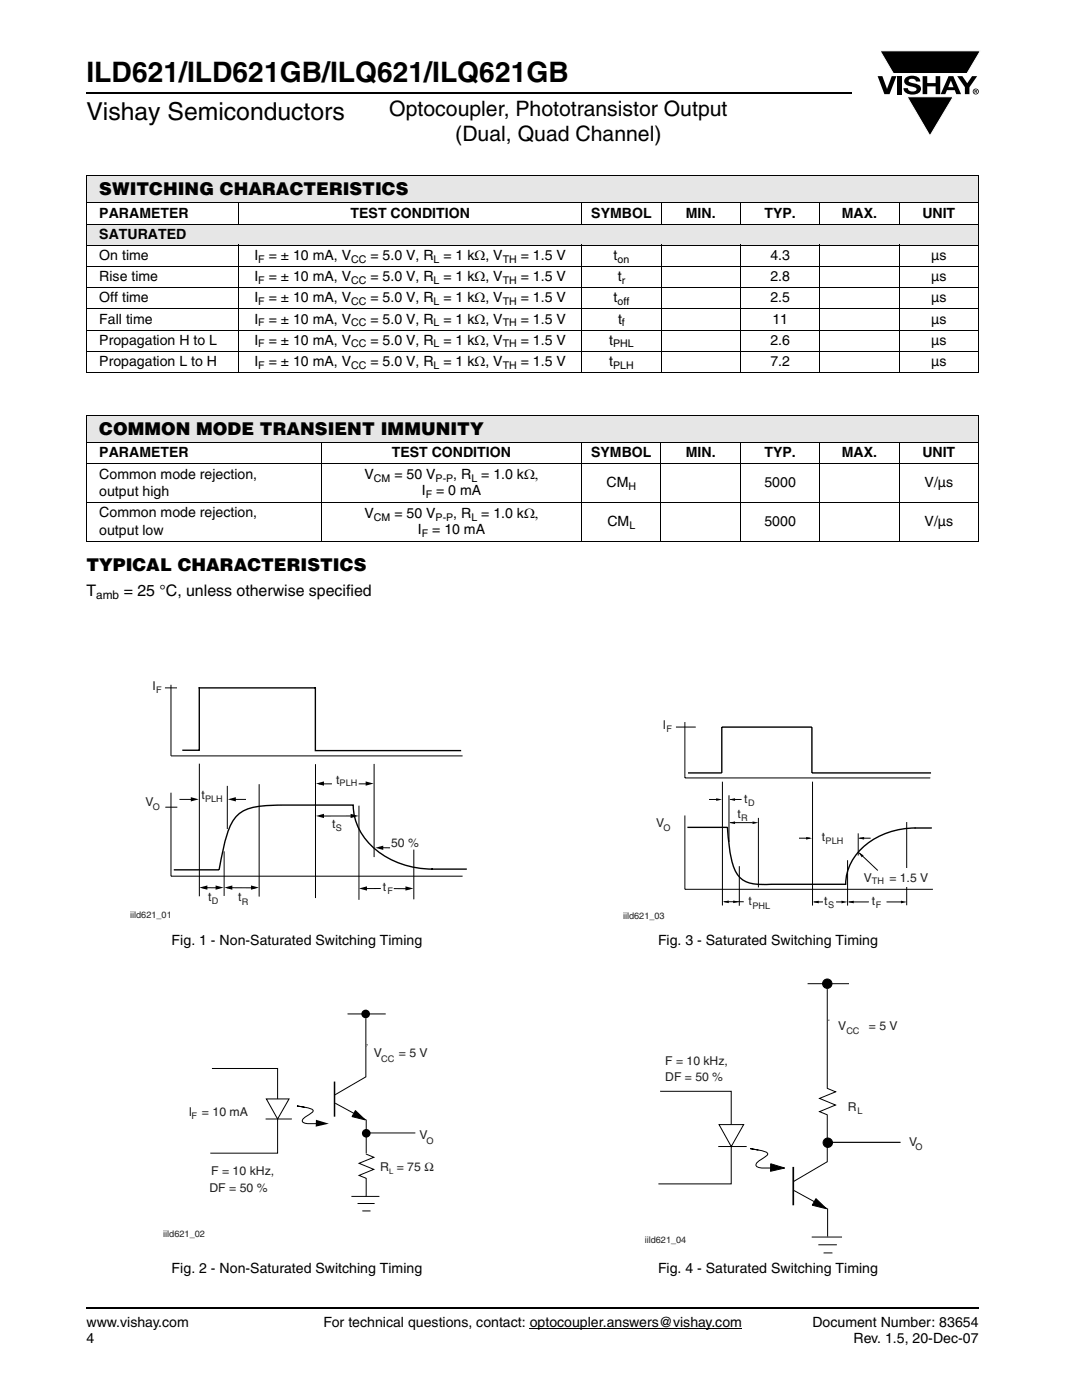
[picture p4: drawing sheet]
<svg xmlns="http://www.w3.org/2000/svg" width="216mm" height="279mm" viewBox="0 0 216 279" stroke-linecap="round" stroke-linejoin="round" font-family="sans-serif">
<path d="M105.7 265.1h42.4" fill="none" stroke="#000" stroke-width=".2"/>
<path d="M17.3 261h178" fill="none" stroke="#000" stroke-width=".36"/>
<path d="M175.1 10.1h20.7v17.2h-20.7z" fill="#fff"/>
<g fill="#000">
<path d="M175.1 15.2h1l.9 2.5 .9-2.5h1l-1.4 3.6h-1zM175.6 10.1h20l-2.7 4.6h-14.6zM179 15.2h.9v3.6h-.9zM180.8 15.5a2.1 2.1 0 0 1 2.7 .3l.1 .5h-.8a.79 .79 0 0 0-.7-.6 .79 .79 0 0 0-.8 .4l.2 .3 1 .3a1.08 1.08 0 0 1 1.3 1 1.08 1.08 0 0 1-1.1 1.1 1.73 1.73 0 0 1-2.4-1.2h.9a.96 .96 0 0 0 .8 .7 .96 .96 0 0 0 .9-.5 1.31 1.31 0 0 0-1.2-.6 1.03 1.03 0 0 1-1.1-.5 1.03 1.03 0 0 1 .2-1.2zM184.1 15.2h.9v1.4h1.7v-1.4h.9v3.6h-.9v-1.6h-1.7v1.6h-.9zM181 19.3h9.2l-4.6 7.8zM191 15.2h1l1 1.4 1-1.4h1l-1.6 2.2v1.4h-.9v-1.4z"/>
<path d="M189.7 16.1l-.5 1.3h1.1zM189.3 15.2h.9l1.6 3.6h-1l-.3-.8h-1.5l-.4 .8h-.9z"/>
<path d="M194.6 18v.2h.2v-.1zM194.5 17.9l.4 .1 .1 .1-.2 .2 .2 .3-.3-.3-.1 .3h-.1zM194.2 18.3a.5 .5 0 0 0 1 0 .5 .5 0 0 0-1 0zM194.1 18.3a.6 .6 0 0 1 1.2 0 .6 .6 0 0 1-1.2 0z"/>
</g>
<path d="M175.6 10.1h20l-2.7 4.6h-14.6zM181 19.3h9.2l-4.6 7.8z" fill="none" stroke="#fff" stroke-width=".2"/>
<path d="M17.3 18.6h152.7" fill="none" stroke="#000" stroke-width=".36"/>
<g fill="#e6e6e6">
<path d="M17.3 44.7h178v4.3h-178z"/>
<path d="M17.3 35h178v5.5h-178z"/>
</g>
<g fill="#fff">
<path d="M17.3 40.5h30.3v4.2h-30.3z"/>
<path d="M47.6 40.5h68.5v4.2h-68.5z"/>
<path d="M116.1 40.5h15.8v4.2h-15.8z"/>
<path d="M131.9 40.5h15.9v4.2h-15.9z"/>
<path d="M147.8 40.5h15.8v4.2h-15.8z"/>
<path d="M163.6 40.5h15.8v4.2h-15.8z"/>
<path d="M179.4 40.5h15.9v4.2h-15.9z"/>
</g>
<g fill="none" stroke="#000" stroke-width=".2">
<path d="M17.2 35h178.1M17.3 35.1v39.2M195.3 35.1v39.2M17.2 40.5h178.1M17.2 44.7h178.1M17.2 49h178.1M17.2 53.2h178.1M17.2 57.4h178.1M47.6 40.4v4.4M47.6 48.9v25.5M116.1 40.4v4.4M116.1 48.9v25.5"/>
<path d="M131.9 40.4v4.4M131.9 48.9v25.5M147.8 40.4v4.4M147.8 48.9v25.5M163.6 40.4v4.4M163.6 48.9v25.5M179.4 40.4v4.4M179.4 48.9v25.5M17.2 61.7h178.1M17.2 65.9h178.1M17.2 70.1h178.1M17.2 74.4h178.1"/>
</g>
<path d="M17.3 82.8h178v5.5h-178z" fill="#e6e6e6"/>
<g fill="#fff">
<path d="M17.3 88.3h46.8v4.3h-46.8z"/>
<path d="M64.1 88.3h52v4.3h-52z"/>
<path d="M116.1 88.3h15.8v4.3h-15.8z"/>
<path d="M131.9 88.3h15.8v4.3h-15.8z"/>
<path d="M147.7 88.3h15.9v4.3h-15.9z"/>
<path d="M163.6 88.3h15.8v4.3h-15.8z"/>
<path d="M179.4 88.3h15.9v4.3h-15.9z"/>
</g>
<g fill="none" stroke="#000" stroke-width=".2">
<path d="M17.2 82.8h178.1M17.2 88.3h178.1M17.2 92.6h178.1M17.3 82.9v25.1M64.1 88.2v20M116.1 88.2v20M131.9 88.2v20M147.7 88.2v20M163.6 88.2v20M179.4 88.2v20M195.3 82.9v25.1M17.2 100.3h178.1"/>
<path d="M17.2 108.1h178.1"/>
</g>
<path d="M26 135.6h67.2v47.9h-67.2z" fill="#fff"/>
<g fill="none" stroke="#000" stroke-width=".2">
<path d="M32.9 137.3h2.4M34.1 136.7v14.2h58.2M34.1 158.2v16.7h58.2M35.8 159.5h2.4M39.8 152.4v26.5M45.4 156.8v8.7M46.7 159.5h2.4M51.7 156.5v22.4M63 152.5v26.7M66.2 156.4h-2.6M73.2 156.4h-1.6M74.6 152.5v18.6"/>
<path d="M33 161.1h2.4M40.4 177.2h3.4M44.7 169.9v8.9M45.3 177.2h5.7M70.7 162.8l-6.4 .1M71.6 160.8v18.8M76 177.3h-3.7M76.2 169.2h1.6M78.6 177.3l3.1 .1M82.6 169.5v10"/>
</g>
<path d="M39.6 137.3h23.4M39.8 137.1v12.6h-3.4M62.9 137.2v12.6h29.1M86.1 173.5h7M86.4 173.5a16.5 16.5 0 0 1-14.5-7.6 10.7 10.7 0 0 1-1.4-5.2h-13.1a29.4 29.4 0 0 0-7.7 .7 6.5 6.5 0 0 0-4.3 4.8l-.8 3.2-.9 4.2h-9" fill="none" stroke="#000" stroke-width=".28"/>
<g fill="#000">
<path d="M38.1 159.1l1.6 .4-1.6 .4zM45.5 159.5l1.6-.4v.8zM63.1 156.4l1.5-.4v.8zM73 156l1.6 .4-1.6 .4zM39.8 177.1l1.6-.4v.9zM43 176.7l1.6 .4-1.6 .5zM44.8 177.1l1.6-.4v.9zM50.1 176.7l1.6 .4-1.6 .5zM63.1 162.8l1.5-.4v.9zM70 162.4l1.6 .4-1.6 .5zM71.6 177.3l1.6-.4v.8zM74.9 169.2l1.6-.4v.8z"/>
<path d="M80.9 176.9l1.6 .4-1.6 .4z"/>
</g>
<path d="M32.6 201.5h54v45.7h-54z" fill="#fff"/>
<path d="M42.3 213.2h13.1v16.9h-13.4M69.3 202.4h7.7M73.2 208.5h.1M60.8 221l-1.4-.3 .5 .1a4.2 4.2 0 0 1 2.6 .8 1.77 1.77 0 0 1-1.1 1 1.27 1.27 0 0 0-1 1.3 5.4 5.4 0 0 0 2.9 .3M66.9 220.2l6.2 3.3v6.7" fill="none" stroke="#000" stroke-width=".2"/>
<g fill="#000">
<path d="M63 223.5l2.6 .8-2.6 .6z"/>
<circle cx="73" cy="202.4" r=".86"/>
<circle cx="73.1" cy="226.2" r=".86"/>
</g>
<path d="M70.1 238.8h5.6z" fill="#fff"/>
<path d="M70.1 238.8h5.6" fill="none" stroke="#000" stroke-width=".2"/>
<path d="M71.3 240.2h3.4z" fill="#fff"/>
<path d="M71.3 240.2h3.4" fill="none" stroke="#000" stroke-width=".2"/>
<path d="M72.3 241.7h1.6z" fill="#fff"/>
<path d="M72.3 241.7h1.6" fill="none" stroke="#000" stroke-width=".2"/>
<path d="M66.8 215.9v7z" fill="#fff"/>
<path d="M66.7 215.9v7" fill="none" stroke="#000" stroke-width=".3"/>
<path d="M70.9 221.6l2 1.9-2.7-.7z" fill="#000"/>
<path d="M53 223.3h5.2M70.9 221.6l2 1.9-2.7-.7zM73 226.1h9.9" fill="none" stroke="#000" stroke-width=".2"/>
<path d="M53.1 219.3h4.6l-2.3 4z" fill="#fff"/>
<path d="M53.1 219.3h4.6l-2.3 4zM73 208.8v6.1l-6.3 3.6M73 203.2v5.6M73.1 230.3l1.5 .7-3 1.2 3 1.2-3 1.2 1.5 .6v3.6" fill="none" stroke="#000" stroke-width=".2"/>
<path d="M124.3 143.4h61.9v40.4h-61.9z" fill="#fff"/>
<g fill="none" stroke="#000" stroke-width=".2">
<path d="M134.9 145.1h3.9M136.7 144.1v11.2h48.9M141.5 159.6h2.2M144.2 156v24.7M145.5 158.7v9.4M145.7 159.6h2.3M162.1 156v24.7M136.7 162.7v14.8h49.5M144.4 180h4M145.7 164.2h4.5M147.5 172.9v7.9M151.3 163.2v13.9"/>
<path d="M159.4 167.3h2.2M162.4 180h1.8M166.8 180h1.2M169.1 171.7v9M169.4 180h4M171.2 166.3v4.4M171.4 167.3h2.3M171.5 170.2l3.7 3.5M176.9 180h3M180.9 164.1v16.6"/>
</g>
<path d="M137.3 154.3h6.7v-9.2h18v9.2h23.8M137.2 165.1h8a23.2 23.2 0 0 0 1.7 9 4.9 4.9 0 0 0 4.6 2.4h17.2a11.1 11.1 0 0 1 7-9.7 16.5 16.5 0 0 1 7-1.6M182.5 165.2h3.4" fill="none" stroke="#000" stroke-width=".28"/>
<g fill="#000">
<path d="M142.9 159.3l1.2 .3-1.2 .2zM145.5 159.6l1.2-.3v.5zM144.2 180l1.2-.3v.5zM146.3 179.7l1.2 .3-1.2 .2zM145.5 164.2l1.2-.3v.6zM150.2 163.9l1.2 .3-1.2 .3zM160.9 167l1.1 .3-1.1 .3zM162.2 180l1.2-.2v.5zM167.9 179.8l1.2 .2-1.2 .3zM169.2 180l1.2-.2v.5zM171.3 170.1l1 .6-.3 .4zM171.2 167.3l1.2-.3v.6z"/>
<path d="M179.8 179.8l1.2 .2-1.2 .3z"/>
</g>
<g fill="#fff">
<path d="M179.7 173.2h2.6v3.8h-2.6z"/>
<path d="M128.7 195.3h55.4v54.8h-55.4z"/>
</g>
<g fill="none" stroke="#000" stroke-width=".2">
<path d="M161.2 196.3h8.2M131.7 217.8h14.2v18.5h-14.5M165.3 203.6h.1M151.3 229.5l-1.4-.2 .5 .1a4.5 4.5 0 0 1 2.8 .8 1.93 1.93 0 0 1-1.2 1.1 1.39 1.39 0 0 0-1.1 1.4 5.8 5.8 0 0 0 3.2 .3M153.8 232.3l2.8 .8-2.9 .7zM158.4 237.6l6.7 3.7v5.6"/>
<circle cx="165.1" cy="196.3" r=".94"/>
<circle cx="165.2" cy="228.1" r=".94"/>
</g>
<g fill="#000">
<path d="M153.8 232.3l2.8 .8-2.9 .7z"/>
<circle cx="165.1" cy="196.3" r=".94"/>
<circle cx="165.2" cy="228.1" r=".94"/>
</g>
<path d="M162 246.9h6z" fill="#fff"/>
<path d="M162 246.9h6" fill="none" stroke="#000" stroke-width=".2"/>
<path d="M163.3 248.4h3.7z" fill="#fff"/>
<path d="M163.3 248.4h3.7" fill="none" stroke="#000" stroke-width=".2"/>
<path d="M164.3 250h1.8z" fill="#fff"/>
<path d="M164.3 250h1.8" fill="none" stroke="#000" stroke-width=".2"/>
<path d="M158.3 232.9v7.6z" fill="#fff"/>
<path d="M158.3 232.9v7.6" fill="none" stroke="#000" stroke-width=".34"/>
<path d="M162.8 239.2l2.1 2-2.8-.7z" fill="#000"/>
<path d="M143.3 228.8h5.7M162.8 239.2l2.1 2-2.8-.7z" fill="none" stroke="#000" stroke-width=".2"/>
<path d="M165.1 228h14.6" fill="none" stroke="#000" stroke-width=".23"/>
<path d="M143.5 224.4h4.9l-2.5 4.4z" fill="#fff"/>
<path d="M165.1 197.4v19.8l1.6 .7-3.2 1.3 3.2 1.3-3.2 1.4 1.6 .6v9.3l-6.8 4M143.5 224.4h4.9l-2.5 4.4z" fill="none" stroke="#000" stroke-width=".2"/>
<text font-size="5.6" x="17.3" y="16.4">ILD621/ILD621GB/ILQ621/ILQ621GB</text>
<text font-size="4.9" x="17.3" y="24">Vishay Semiconductors</text>
<g font-size="4.2">
<text x="77.7" y="23.1">Optocoupler, Phototransistor Output</text>
<text x="90.8" y="28.1">(Dual, Quad Channel)</text>
</g>
<g font-size="3.5">
<text x="19.8" y="38.9">SWITCHING CHARACTERISTICS</text>
<text x="19.8" y="86.8">COMMON MODE TRANSIENT IMMUNITY</text>
<text x="17.3" y="114">TYPICAL CHARACTERISTICS</text>
</g>
<g font-size="3.2">
<text x="17.3" y="119">T</text>
<text x="24.7" y="119">= 25 °C, unless otherwise specified</text>
</g>
<g font-size="2.8">
<text x="19.8" y="47.7">SATURATED</text>
<text x="19.8" y="43.4">PARAMETER</text>
<text x="69.9" y="43.4">TEST CONDITION</text>
<text x="118" y="43.4">SYMBOL</text>
<text x="136.9" y="43.4">MIN.</text>
<text x="152.5" y="43.4">TYP.</text>
<text x="168" y="43.4">MAX.</text>
<text x="184" y="43.4">UNIT</text>
<text x="19.8" y="51.9">On time</text>
<text x="50.8" y="51.9">I</text>
<text x="53.6" y="51.9">= ± 10 mA, V</text>
<text x="73.9" y="51.9">= 5.0 V, R = 1 kΩ, V</text>
<text x="103.9" y="51.9">= 1.5 V</text>
<text x="122.4" y="51.9">t</text>
<text x="153.7" y="51.9">4.3</text>
<text x="185.8" y="51.9">µs</text>
<text x="19.8" y="56.1">Rise time</text>
<text x="50.8" y="56.1">I</text>
<text x="53.6" y="56.1">= ± 10 mA, V</text>
<text x="73.9" y="56.1">= 5.0 V, R = 1 kΩ, V</text>
<text x="103.9" y="56.1">= 1.5 V</text>
<text x="123.3" y="56.1">t</text>
<text x="153.7" y="56.1">2.8</text>
<text x="185.8" y="56.1">µs</text>
<text x="19.8" y="60.4">Off time</text>
<text x="19.8" y="64.6">Fall time</text>
<text x="50.8" y="60.4">I</text>
<text x="50.8" y="64.6">I</text>
<text x="53.6" y="60.4">= ± 10 mA, V</text>
<text x="53.6" y="64.6">= ± 10 mA, V</text>
<text x="73.9" y="60.4">= 5.0 V, R = 1 kΩ, V</text>
<text x="73.9" y="64.6">= 5.0 V, R = 1 kΩ, V</text>
<text x="103.9" y="60.4">= 1.5 V</text>
<text x="103.9" y="64.6">= 1.5 V</text>
<text x="122.4" y="60.4">t</text>
<text x="123.3" y="64.6">t</text>
<text x="153.7" y="60.4">2.5</text>
<text x="154.1" y="64.6">11</text>
<text x="185.8" y="60.4">µs</text>
<text x="185.8" y="64.6">µs</text>
<text x="19.8" y="68.8">Propagation H to L</text>
<text x="50.8" y="68.8">I</text>
<text x="53.6" y="68.8">= ± 10 mA, V</text>
<text x="73.9" y="68.8">= 5.0 V, R = 1 kΩ, V</text>
<text x="103.9" y="68.8">= 1.5 V</text>
<text x="121.6" y="68.8">t</text>
<text x="153.7" y="68.8">2.6</text>
<text x="185.8" y="68.8">µs</text>
<text x="19.8" y="73.1">Propagation L to H</text>
<text x="50.8" y="73.1">I</text>
<text x="53.6" y="73.1">= ± 10 mA, V</text>
<text x="73.9" y="73.1">= 5.0 V, R = 1 kΩ, V</text>
<text x="103.9" y="73.1">= 1.5 V</text>
<text x="121.6" y="73.1">t</text>
<text x="153.7" y="73.1">7.2</text>
<text x="185.8" y="73.1">µs</text>
<text x="19.8" y="95.5">Common mode rejection,</text>
<text x="19.8" y="91.3">PARAMETER</text>
<text x="72.7" y="95.7">V</text>
<text x="78.2" y="91.3">TEST CONDITION</text>
<text x="78.7" y="95.7">= 50 V</text>
<text x="90.4" y="95.7">, R = 1.0 kΩ,</text>
<text x="117.9" y="91.3">SYMBOL</text>
<text x="136.8" y="91.3">MIN.</text>
<text x="152.5" y="91.3">TYP.</text>
<text x="168" y="91.3">MAX.</text>
<text x="184" y="91.3">UNIT</text>
<text x="19.8" y="99">output high</text>
<text x="84.2" y="98.8">I</text>
<text x="87" y="98.8">= 0 mA</text>
<text x="121" y="97.3">CM</text>
<text x="152.5" y="97.3">5000</text>
<text x="184.5" y="97.3">V/µs</text>
<text x="19.8" y="103.3">Common mode rejection,</text>
<text x="19.8" y="106.8">output low</text>
<text x="72.7" y="103.4">V</text>
<text x="78.7" y="103.4">= 50 V</text>
<text x="83.4" y="106.6">I</text>
<text x="86.2" y="106.6">= 10 mA</text>
<text x="90.4" y="103.4">, R = 1.0 kΩ,</text>
<text x="121.2" y="105">CM</text>
<text x="152.5" y="105">5000</text>
<text x="184.5" y="105">V/µs</text>
<text x="34.2" y="188.7">Fig. 1 - Non-Saturated Switching Timing</text>
<text x="131.3" y="188.7">Fig. 3 - Saturated Switching Timing</text>
<text x="34.2" y="254">Fig. 2 - Non-Saturated Switching Timing</text>
<text x="131.3" y="254">Fig. 4 - Saturated Switching Timing</text>
<text x="17.3" y="264.9">www.vishay.com</text>
<text x="17.3" y="268.1">4</text>
<text x="64.6" y="264.9">For technical questions, contact: optocoupler.answers@vishay.com</text>
<text x="162.1" y="264.9">Document Number: 83654</text>
<text x="170.3" y="268.1">Rev. 1.5, 20-Dec-07</text>
</g>
<text font-size="2.4" x="19.2" y="119.6">amb</text>
<g font-size="2.4" fill="#231f20">
<text x="30.4" y="137.6">I</text>
<text x="132.2" y="145.5">I</text>
<text x="29" y="160.9">V</text>
<text x="40.2" y="159.5">t</text>
<text x="67.1" y="156.4">t</text>
<text x="148.5" y="160.2">t</text>
<text x="66.3" y="165.3">t</text>
<text x="130.9" y="165.1">V</text>
<text x="147.1" y="163.2">t</text>
<text x="164" y="167.9">t</text>
<text x="78.1" y="169.1">50 %</text>
<text x="41.5" y="179.8">t</text>
<text x="47.5" y="179.8">t</text>
<text x="76.4" y="177.8">t</text>
<text x="172.3" y="176">V</text>
<text x="177.5" y="176">= 1.5</text>
<text x="183.6" y="176">V</text>
<text x="149.3" y="180.7">t</text>
<text x="164.4" y="180.7">t</text>
<text x="174" y="180.6">t</text>
<text x="167.2" y="205.6">V</text>
<text x="173.4" y="205.6">= 5 V</text>
<text x="74.6" y="211">V</text>
<text x="79.6" y="211">= 5 V</text>
<text x="132.7" y="212.6">F = 10 kHz,</text>
<text x="132.7" y="215.8">DF = 50 %</text>
<text x="169.2" y="221.6">R</text>
<text x="37.7" y="222.7">I</text>
<text x="40.3" y="222.7">= 10 mA</text>
<text x="83.7" y="227.4">V</text>
<text x="75.9" y="233.7">R = 75 Ω</text>
<text x="181.4" y="228.7">V</text>
<text x="41.8" y="237.9">DF = 50 %</text>
<text x="42.1" y="234.4">F = 10 kHz,</text>
</g>
<g font-size="2.1">
<text x="51.5" y="52.4">F</text>
<text x="70.1" y="52.4">CC</text>
<text x="86.5" y="52.4">L</text>
<text x="100.3" y="52.4">TH</text>
<text x="123.2" y="52.4">on</text>
<text x="51.5" y="56.6">F</text>
<text x="70.1" y="56.6">CC</text>
<text x="86.5" y="56.6">L</text>
<text x="100.3" y="56.6">TH</text>
<text x="124.1" y="56.6">r</text>
<text x="51.5" y="60.9">F</text>
<text x="51.5" y="65.1">F</text>
<text x="70.1" y="60.9">CC</text>
<text x="70.1" y="65.1">CC</text>
<text x="86.5" y="60.9">L</text>
<text x="86.5" y="65.1">L</text>
<text x="100.3" y="60.9">TH</text>
<text x="100.3" y="65.1">TH</text>
<text x="123.2" y="60.9">off</text>
<text x="124.1" y="65.1">f</text>
<text x="51.5" y="69.3">F</text>
<text x="70.1" y="69.3">CC</text>
<text x="86.5" y="69.3">L</text>
<text x="100.3" y="69.3">TH</text>
<text x="122.3" y="69.3">PHL</text>
<text x="51.5" y="73.6">F</text>
<text x="70.1" y="73.6">CC</text>
<text x="86.5" y="73.6">L</text>
<text x="100.3" y="73.6">TH</text>
<text x="122.3" y="73.6">PLH</text>
<text x="74.6" y="96.2">CM</text>
<text x="84.9" y="99.4">F</text>
<text x="86.9" y="96.2">P-P</text>
<text x="94.1" y="96.2">L</text>
<text x="125.4" y="97.8">H</text>
<text x="74.6" y="103.9">CM</text>
<text x="84.2" y="107.1">F</text>
<text x="86.9" y="103.9">P-P</text>
<text x="94.1" y="103.9">L</text>
<text x="125.6" y="105.5">L</text>
</g>
<g font-size="1.8" fill="#231f20">
<text x="31.2" y="138.4">F</text>
<text x="133" y="146.1">F</text>
<text x="30.5" y="161.6">O</text>
<text x="40.9" y="160.1">PLH</text>
<text x="67.8" y="157">PLH</text>
<text x="149.3" y="160.8">D</text>
<text x="67" y="165.8">S</text>
<text x="132.4" y="165.8">O</text>
<text x="147.9" y="163.8">R</text>
<text x="164.7" y="168.5">PLH</text>
<text x="77.3" y="178.4">F</text>
<text x="174" y="176.4">TH</text>
<text x="26" y="183.1">iild621_01</text>
<text x="42.3" y="180.5">D</text>
<text x="48.3" y="180.5">R</text>
<text x="124.3" y="183.4">iild621_03</text>
<text x="150.1" y="181.3">PHL</text>
<text x="165.2" y="181.3">S</text>
<text x="174.8" y="181.2">F</text>
<text x="168.9" y="206.4">CC</text>
<text x="76" y="211.9">CC</text>
<text x="38.2" y="223.3">F</text>
<text x="171.1" y="222.4">L</text>
<text x="85.1" y="228.4">O</text>
<text x="182.7" y="229.5">O</text>
<text x="32.5" y="246.8">iild621_02</text>
<text x="128.7" y="248">iild621_04</text>
</g>
<text font-size="1.5" fill="#231f20" x="77.6" y="234.3">L</text>
</svg>
